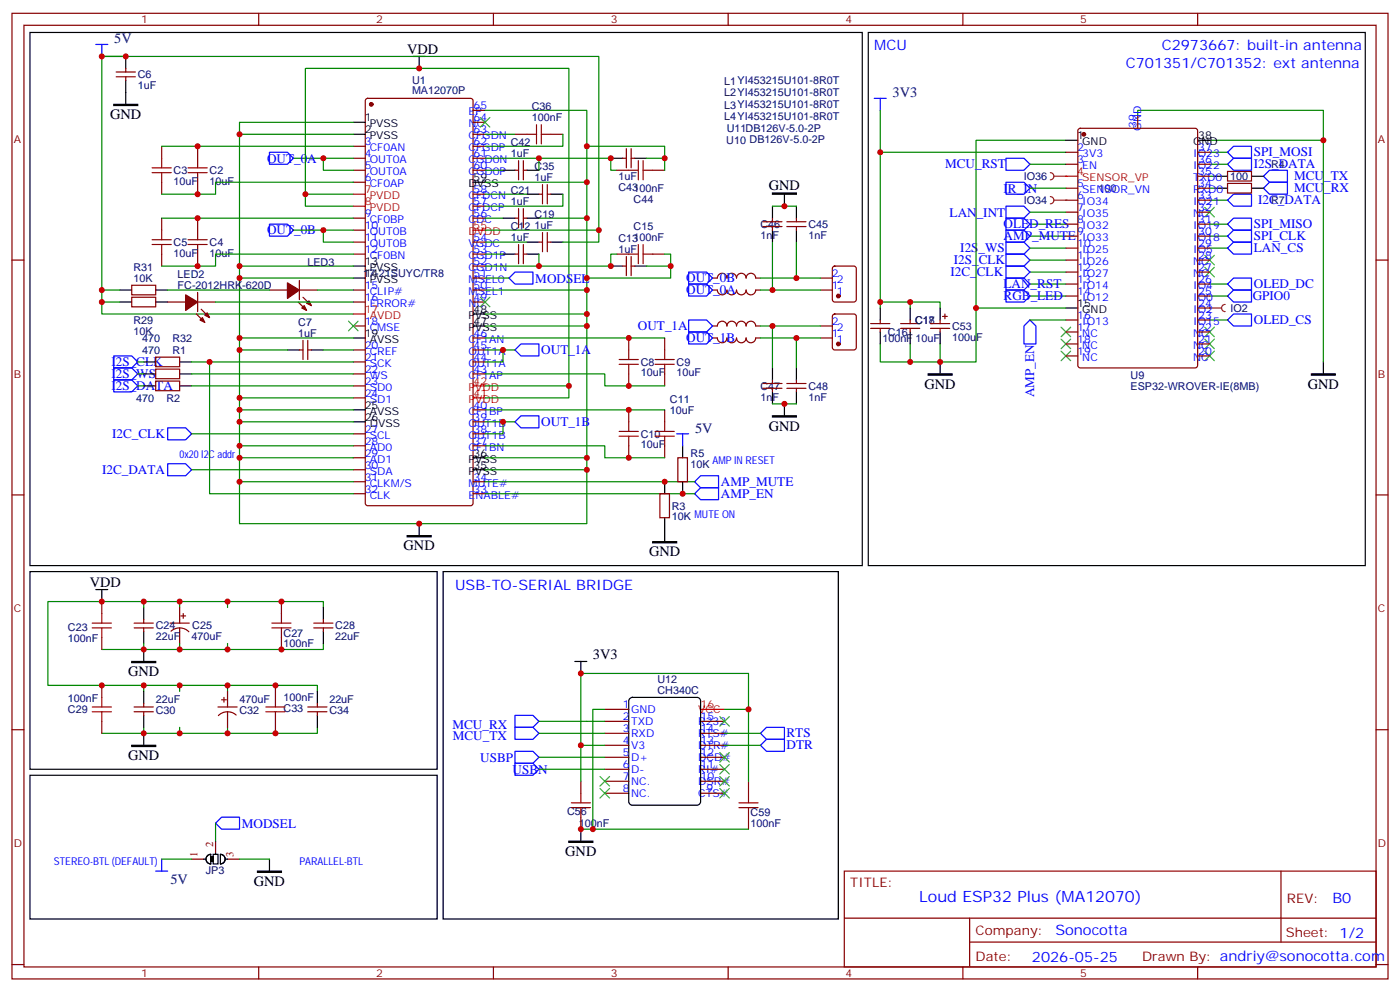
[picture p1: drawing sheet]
<svg xmlns="http://www.w3.org/2000/svg" width="412mm" height="292mm" viewBox="0 0 412 292" stroke-linecap="round" stroke-linejoin="round" font-family="sans-serif">
<g fill="none" stroke="#870000" stroke-width=".35">
<path d="M3.5 3.9h405.4v284.4h-405.4zM7.1 7.4h398.2v277.3h-398.2zM76.2 3.9v3.5M145.3 3.9v3.5M214.5 3.9v3.5M283.6 3.9v3.5M352.8 3.9v3.5M34.2 22.6h5.7M34.2 21.2h5.7M37 20.1v1.1M37 22.6v1.1M107.8 29.2l.5-.2h30.3l.7 .4v118.8l-.4 .7h-30.6l-.6-.5-.1-118.7z"/>
<path d="M139.3 39.5h3.6M139.3 36h3.6M139.3 32.5h3.6M151.7 39.5h3.5M162.3 39.5h3.5M47.6 43.1v3.5M47.6 53.7v3.5M58.2 43.1v3.5M58.2 53.7v3.5M104.1 43.1h3.5M104.1 46.6h3.5M104.1 50.1h3.5"/>
<path d="M104.1 53.7h3.5M139.3 43.1h3.6M139.3 46.6h3.6M139.3 50.1h3.6M139.3 57.2h3.6M151.7 50.1h1.1M152.8 47.3v5.7M154.2 50.1h1M154.2 47.3v5.7M158.7 57.2h1.1M159.8 54.4v5.6M161.2 57.2h1.1"/>
<path d="M161.2 54.4v5.6M181.7 50.1h3.5M183.4 46.6h1.1M184.5 43.8v5.6M185.9 46.6h1.1M185.9 43.8v5.6M192.3 50.1h3.5M3.5 76.6h3.6M47.6 64.2v3.6M47.6 74.8v3.6M58.2 64.2v3.6M58.2 74.8v3.6"/>
<path d="M104.1 64.2h3.5M104.1 67.8h3.5M104.1 71.3h3.5M104.1 74.8h3.5M139.3 64.2h3.6M139.3 71.3h3.6M139.3 74.8h3.6M139.3 78.4h3.6M139.3 60.7h3.6M151.7 64.2h1.1M151.7 74.8h1.1M152.8 61.4v5.7"/>
<path d="M152.8 72v5.6M154.2 64.2h1M154.2 74.8h1M154.2 61.4v5.7M154.2 72v5.6M158.7 71.3h1.1M159.8 68.5v5.6M161.2 71.3h1.1M161.2 68.5v5.6M181.7 74.8h3.5M183.4 78.4h1.1M184.5 75.5v5.7"/>
<path d="M185.9 78.4h1.1M185.9 75.5v5.7M192.3 74.8h3.5M224.7 66.7h5.7M224.7 65.3h5.7M227.5 64.2v1.1M227.5 66.7v1.1M231.8 66.7h5.6M231.8 65.3h5.6M234.6 64.2v1.1M234.6 66.7v1.1M245.4 78.6l.5-.2h5.6l.7 .4v9.4l-.4 .7h-5.9l-.7-.4v-9.4z"/>
<path d="M405.3 76.6h3.6M38.8 84h7.1v2.8h-7.1zM38.8 87.5h7.1v2.8h-7.1zM49.4 88.9h5.3M57.9 92.5l2.4 2.4M58.2 88.9h5.3M58.2 86.1v5.7M59.3 91.1l2.4 2.4M79.4 85.4h5.3M87.8 88.9l2.5 2.5M88.2 85.4h5.3M88.2 82.6v5.6"/>
<path d="M89.3 87.5l2.4 2.5M104.1 96h3.5M104.1 85.4h3.5M104.1 88.9h3.5M139.3 99.5h3.6M139.3 85.4h3.6M139.3 81.9h3.6M139.3 88.9h3.6M185.2 99.5v3.5M195.8 99.5v3.5M209.9 81.9h1.4a1.41 1.41 0 0 1 1.4-1.4 1.41 1.41 0 0 1 1.4 1.4 1.41 1.41 0 0 1 1.4-1.4 1.41 1.41 0 0 1 1.5 1.4 1.41 1.41 0 0 1 1.4-1.4 1.41 1.41 0 0 1 1.4 1.4 1.41 1.41 0 0 1 1.4-1.4 1.41 1.41 0 0 1 1.4 1.4h1.4M209.9 85.4h1.4a1.41 1.41 0 0 0 1.4 1.4 1.41 1.41 0 0 0 1.4-1.4 1.41 1.41 0 0 0 1.4 1.4 1.41 1.41 0 0 0 1.5-1.4 1.41 1.41 0 0 0 1.4 1.4 1.41 1.41 0 0 0 1.4-1.4 1.41 1.41 0 0 0 1.4 1.4 1.41 1.41 0 0 0 1.4-1.4h1.4"/>
<path d="M209.9 96h1.4a1.41 1.41 0 0 1 1.4-1.4 1.41 1.41 0 0 1 1.4 1.4M209.9 99.5h1.4a1.41 1.41 0 0 0 1.4 1.4 1.41 1.41 0 0 0 1.4-1.4 1.41 1.41 0 0 0 1.4 1.4 1.41 1.41 0 0 0 1.5-1.4 1.41 1.41 0 0 0 1.4 1.4 1.41 1.41 0 0 0 1.4-1.4 1.41 1.41 0 0 0 1.4 1.4 1.41 1.41 0 0 0 1.4-1.4h1.4M214.1 96a1.41 1.41 0 0 1 1.5-1.4 1.41 1.41 0 0 1 1.4 1.4M217 96a1.41 1.41 0 0 1 1.4-1.4 1.41 1.41 0 0 1 1.4 1.4M219.8 96a1.41 1.41 0 0 1 1.4-1.4 1.41 1.41 0 0 1 1.4 1.4M222.6 96h1.4M241.7 99.5h3.5M241.7 96h3.5M241.7 85.4h3.5M241.7 81.9h3.5M245.4 92.7l.5-.2h5.6l.7 .4v9.4l-.4 .7h-5.9l-.7-.4v-9.4zM45.9 105.2h7v2.8h-7z"/>
<path d="M45.9 108.7h7v2.8h-7zM45.9 112.2h7v2.8h-7zM88.2 103h1.1M89.3 100.2v5.7M90.7 103h1M90.7 100.2v5.7M104.1 103h3.5M104.1 106.6h3.5M104.1 110.1h3.5M104.1 113.6h3.5M104.1 117.2h3.5M139.3 103h3.6"/>
<path d="M139.3 106.6h3.6M139.3 110.1h3.6M185.2 110.1v3.5M195.8 110.1v3.5M224.7 114.3h5.7M224.7 112.9h5.7M227.5 111.9v1M227.5 114.3v1.1M231.8 114.3h5.6M231.8 112.9h5.6M234.6 111.9v1M234.6 114.3v1.1"/>
<path d="M104.1 127.7h3.5M104.1 131.3h3.5M104.1 134.8h3.5M104.1 138.3h3.5M139.3 127.7h3.6M139.3 131.3h3.6M139.3 124.2h3.6M139.3 120.7h3.6M185.2 120.7v3.5M185.2 131.3v3.5M195.8 120.7v3.5M195.8 131.3v3.5"/>
<path d="M199.7 134.8h2.8v7.1h-2.8zM3.5 145.7h3.6M104.1 141.9h3.5M104.1 145.4h3.5M139.3 141.9h3.6M139.3 145.4h3.6M194.4 145.4h2.8v7h-2.8zM405.3 145.7h3.6M30 177.1v3.6M52.9 178.9v4.6M82.9 177.1v3.6M30 187.7v3.5"/>
<path d="M39.5 184.9h5.7M39.5 183.5h5.7M42.3 182.4v1.1M42.3 184.9v1M50.1 183.5h5.6M50.4 185.9a3.8 3.8 0 0 1 5.2 .1M52.9 184.9v4.6M53.3 181.4h1.4M54 180.7v1.4M82.9 187.7v3.5M92.4 184.9h5.7M92.4 183.5h5.7"/>
<path d="M95.2 182.4v1.1M95.2 184.9v1M3.5 214.9h3.6M30 201.8v3.6M30 212.4v3.5M39.5 208.2h5.7M39.5 209.6h5.7M42.3 207.1v1.1M42.3 209.6v1M64.2 208.2h5.6M65.3 206.1h1.4M66 205.4v1.4"/>
<path d="M67 203.6v4.6M67 209.6v4.6M69.6 210.6a3.8 3.8 0 0 0-5.3 .1M81.1 201.8v3.6M81.1 212.4v3.5M90.7 208.2h5.6M90.7 209.6h5.6M93.5 207.1v1.1M93.5 209.6v1M405.3 214.9h3.6M248.7 256.5h156.6v28.2h-156.6zM377.3 256.5v20.9"/>
<path d="M248.7 270.4h156.5M285.6 277.4h119.6M285.6 270.4v14.1M3.5 284h3.6M76.2 284.7v3.6M145.3 284.7v3.6M214.5 284.7v3.6M283.6 284.7v3.6M352.8 284.7v3.6M405.3 284h3.6"/>
</g>
<g fill="#870000" stroke="#870000" stroke-width=".35">
<path d="M91 88.6l.7 1.4-1.4-.7z"/>
<path d="M88.9 90.7l.7-.7 .7 1.4z"/>
<path d="M84.7 83.3l3.5 2.1-3.5 2.5z"/>
<path d="M60.3 92.8l.7-.7 .7 1.4z"/>
<path d="M58.9 94.2l.7-.7 .7 1.4z"/>
<path d="M54.7 86.8l3.5 2.1-3.5 2.5z"/>
<circle cx="246.9" cy="101.3" r=".53"/>
<circle cx="246.9" cy="87.2" r=".53"/>
<circle cx="109.4" cy="30.7" r=".53"/>
</g>
<path d="M33.5 30.7h7.1v.4h-7.1zM227.5 56.8h7.1v.4h-7.1zM227.5 122.4h7.1v.4h-7.1zM119.9 157.7h7.1v.4h-7.1zM192.3 159.5h7v.3h-7zM38.8 194.8h7.1v.3h-7.1zM38.8 219.5h7.1v.3h-7.1zM62.1 252.3h.7v1.4h-.7zM75.8 256.5h7.1v.4h-7.1z" fill="#000" stroke="#000" stroke-width=".35"/>
<g fill="none" stroke="#000" stroke-width=".35">
<path d="M8.8 9.6h245.2v156.9h-245.2zM37 16.6v3.5M121.7 16.6h3.5M123.5 16.6v3.5M37 23.7v7M104.1 36h3.5M104.1 39.5h3.5M139.3 53.7h3.6M148.2 50.1h3.5M155.2 57.2h3.5M155.2 50.1h3.5M162.3 57.2h3.5"/>
<path d="M179.9 46.6h3.5M187 46.6h3.5M231.1 57.2v3.5M104.1 78.4h3.5M148.2 74.8h3.5M148.2 64.2h3.5M155.2 74.8h3.5M155.2 71.3h3.5M155.2 64.2h3.5M162.3 71.3h3.5M179.9 78.4h3.5M187 78.4h3.5"/>
<path d="M227.5 60.7v3.5M227.5 67.8v3.5M234.6 60.7v3.5M234.6 67.8v3.5M35.3 85.4h3.5M35.3 88.9h3.5M45.9 85.4h3.5M45.9 88.9h3.5M104.1 81.9h3.5M104.1 99.5h3.5M139.3 96h3.6M139.3 92.5h3.6"/>
<path d="M42.3 106.6h3.6M42.3 110.1h3.6M42.3 113.6h3.6M52.9 106.6h3.5M52.9 110.1h3.5M52.9 113.6h3.5M84.7 103h3.5M91.7 103h3.5M227.5 108.3v3.6M227.5 115.4v3.5M231.1 118.9v3.5M234.6 108.3v3.6"/>
<path d="M234.6 115.4v3.5M104.1 120.7h3.5M104.1 124.2h3.5M139.3 138.3h3.6M139.3 134.8h3.6M201.1 131.3v3.5M123.5 154.2v3.5M195.8 141.9v3.5M195.8 152.4v7.1M201.1 141.9v3.5M8.8 168.3h120v58.2h-120zM28.2 173.6h3.5"/>
<path d="M30 173.6v3.5M42.3 178.9v3.5M95.2 178.9v3.5M42.3 185.9v3.6M42.3 191.2v3.6M95.2 185.9v3.6M42.3 203.6v3.5M42.3 210.6v3.6M42.3 215.9v3.6M93.5 203.6v3.5M93.5 210.6v3.6M8.8 228.3h120v42.3h-120z"/>
<path d="M60 253h.7M61.3 251.8l.8-.2v2.8a1.41 1.41 0 0 1-1.4-1 1.41 1.41 0 0 1 .6-1.6zM62.8 251.6h1.4v2.8h-1.4zM63.5 251.2v.4M64.9 251.6a1.41 1.41 0 0 1 1.4 1.4 1.41 1.41 0 0 1-1.4 1.4zM66.3 253h.7M79.4 253v3.5"/>
</g>
<g fill="none" stroke="#008700" stroke-width=".35">
<path d="M30 16.6h146.4v54.7h-10.6M37 16.6h-7v75.9h74.1M70.6 39.5h33.5M142.9 32.5h30v121.7h-102.3v-118.2h33.5M142.9 39.5h8.8M165.8 39.5v3.6h-22.9M47.6 43.1h56.5M86.4 46.6h8.8M90 57.2h14.1M104.1 53.7h-40.6v3.5h-15.9M104.1 46.6h-8.9v3.5h8.9M142.9 46.6h15.8v3.5"/>
<path d="M142.9 57.2h12.3M142.9 53.7h30M142.9 50.1h5.3M158.7 46.6h21.2v3.5h1.8M165.8 57.2v3.5h-22.9M172.9 43.1h22.9v3.5M190.5 46.6h5.3v3.5M356.3 58.9h5.3M47.6 64.2h56.5M70.6 78.4h33.5M86.4 67.8h17.7M95.2 67.8v3.5h8.9"/>
<path d="M104.1 60.7h-14.1v-40.6h77.6v93.5h-24.7M104.1 74.8h-40.6v3.6h-15.9M142.9 67.8h33.5M142.9 64.2h5.3M142.9 74.8h5.3M142.9 71.3h12.3M158.7 74.8v3.6h-15.8M158.7 64.2h14.2M181.7 74.8h-1.8v3.6h-21.2M195.8 74.8h1.8v3.6h-7.1M197.6 78.4v3.5h-24.7M227.5 71.3v14.1h14.2"/>
<path d="M227.5 60.7h7.1M234.6 71.3v10.6h7.1M303.4 69.5h10.6M303.4 66h10.6M30 85.4h5.3M30 88.9h5.3M49.4 85.4h30M63.5 88.9h40.6M70.6 81.9h33.5M70.6 99.5h33.5M93.5 85.4h10.6M142.9 81.9h7"/>
<path d="M142.9 99.5h52.9M142.9 92.5h30M142.9 96h30M142.9 85.4h30M224 81.9h10.6M224 99.5h10.6M224 96h3.5M224 85.4h3.5M241.7 99.5h-7.1v8.8M241.7 96h-14.2v12.3M303.4 80.1h10.6M356.3 83.6h5.3"/>
<path d="M356.3 94.2h5.3M40.6 106.6h1.7M40.6 110.1h1.7M40.6 113.6h1.7M56.4 106.6h47.7M56.4 110.1h47.7M56.4 113.6h47.7M61.7 106.6v38.8h42.4M70.6 103h14.1M70.6 117.2h33.5M95.2 103h8.9M142.9 110.1h35.3v3.5h17.6"/>
<path d="M142.9 103h8.8M148.2 103v3.6h-5.3M167.6 113.6v3.6h-24.7M227.5 118.9h7.1M56.4 138.3h47.7M56.4 127.7h47.7M70.6 134.8h33.5M70.6 120.7h33.5M70.6 124.2h33.5M70.6 131.3h33.5M142.9 131.3h35.3v3.5h17.6M142.9 134.8h30"/>
<path d="M142.9 138.3h30M142.9 120.7h52.9M142.9 124.2h8.8M148.2 124.2v3.5h-5.3M70.6 141.9h33.5M142.9 145.4h61.7M142.9 141.9h61.7M42.3 177.1v1.8M52.9 178.9v-1.8h-38.8v24.7h28.2v1.8M52.9 177.1h14.1v1.8M67 177.1h28.2v1.8M42.3 189.5v1.7"/>
<path d="M52.9 189.5v1.7h-22.9M67 189.5v1.7h-14.1M95.2 189.5v1.7h-28.2M42.3 214.2v1.7h-12.3M42.3 201.8h10.6v1.8M52.9 214.2v1.7h-10.6M52.9 201.8h14.1v1.8M67 201.8h26.5v1.8M67 214.2v1.7h-14.1M93.5 214.2v1.7h-26.5M47.6 253h8.8M63.5 242.4v5.3"/>
<path d="M70.6 253h8.8"/>
</g>
<g fill="none" stroke="#a10000" stroke-width=".35">
<path d="M155.2 39.5h2.8M158 36.7v5.7M159.5 39.5h2.8M159.5 36.7v5.7M44.8 49.4h5.6M44.8 50.8h5.6M47.6 46.6v2.8M47.6 50.8v2.9M55.4 49.4h5.6M55.4 50.8h5.6M58.2 46.6v2.8M58.2 50.8v2.9"/>
<path d="M185.2 50.1h2.8M188 47.3v5.7M189.4 47.3v5.7M189.4 50.1h2.9M44.8 70.6h5.6M44.8 72h5.6M47.6 67.8v2.8M47.6 72v2.8M55.4 70.6h5.6M55.4 72h5.6M58.2 67.8v2.8M58.2 72v2.8"/>
<path d="M185.2 74.8h2.8M188 72v5.6M189.4 74.8h2.9M189.4 72v5.6M182.4 105.9h5.6M182.4 107.3h5.6M185.2 103v2.9M185.2 107.3v2.8M193 105.9h5.6M193 107.3h5.6M195.8 103v2.9M195.8 107.3v2.8"/>
<path d="M182.4 127h5.6M182.4 128.4h5.6M185.2 124.2v2.8M185.2 128.4v2.9M193 127h5.6M193 128.4h5.6M195.8 124.2v2.8M195.8 128.4v2.9M27.2 184.9h5.6M27.2 183.5h5.6M30 180.7v2.8M30 184.9v2.8"/>
<path d="M80.1 184.9h5.6M80.1 183.5h5.6M82.9 180.7v2.8M82.9 184.9v2.8M27.2 208.2h5.6M27.2 209.6h5.6M30 205.4v2.8M30 209.6v2.8M78.3 208.2h5.7M78.3 209.6h5.7M81.1 205.4v2.8M81.1 209.6v2.8"/>
</g>
<path d="M104.1 57.2h3.5M104.1 60.7h3.5M139.3 67.8h3.6M104.1 92.5h3.5M139.3 117.2h3.6M139.3 113.6h3.6" fill="none" stroke="#f00" stroke-width=".35"/>
<g fill="none" stroke="#00f" stroke-width=".35">
<path d="M28.2 13.1h3.5M30 13.1v3.5M79.4 44.8h5.3l1.7 1.8-1.7 1.8h-5.3zM361.6 58.9l1.8-1.7h5.3v3.5h-5.3zM79.4 66h5.3l1.7 1.8-1.7 1.7h-5.3zM296.3 67.8h5.3l1.8 1.7-1.8 1.8h-5.3zM296.3 78.4h5.3l1.8 1.7-1.8 1.8h-5.3zM296.3 64.2h5.3l1.8 1.8-1.8 1.8h-5.3zM149.9 81.9l1.8-1.8h5.3v3.5h-5.3zM202.8 94.2h5.3l1.8 1.8-1.8 1.8h-5.3zM202.8 97.8h5.3l1.8 1.7-1.8 1.8h-5.3zM202.8 83.6h5.3l1.8 1.8-1.8 1.8h-5.3z"/>
<path d="M202.8 80.1h5.3l1.8 1.8-1.8 1.7h-5.3zM303.4 94.2l1.8 1.8v5.3h-3.6v-5.3zM361.6 94.2l1.8-1.7h5.3v3.5h-5.3zM361.6 83.6l1.8-1.7h5.3v3.5h-5.3zM33.5 111.9h5.3l1.8 1.7-1.8 1.8h-5.3zM33.5 108.3h5.3l1.8 1.8-1.8 1.8h-5.3zM33.5 104.8h5.3l1.8 1.8-1.8 1.7h-5.3zM151.7 103l1.8-1.7h5.2v3.5h-5.2zM49.4 136.6h5.3l1.7 1.7-1.7 1.8h-5.3zM49.4 126h5.3l1.7 1.7-1.7 1.8h-5.3zM151.7 124.2l1.8-1.8h5.2v3.6h-5.2zM199.3 127.7h3.5"/>
<path d="M201.1 127.7v3.6M204.6 145.4l1.8-1.8h5.3v3.5h-5.3zM204.6 141.9l1.8-1.8h5.3v3.5h-5.3zM45.9 256.5h3.5M47.6 253v3.5M63.5 242.4l1.8-1.8h5.3v3.6h-5.3z"/>
</g>
<path d="M141.5 34.6l2.8 2.8M144.3 34.6l-2.8 2.8M102.7 94.6l2.8 2.8M105.5 94.6l-2.8 2.8M141.5 87.5l2.8 2.8M144.3 87.5l-2.8 2.8" fill="none" stroke="#3c3" stroke-width=".35"/>
<path d="M56.4 253h3.6M63.5 247.7v3.5M67 253h3.6" fill="none" stroke="#850000" stroke-width=".35"/>
<path d="M309.4 50.8a1.06 1.06 0 0 1 1 1.1 1.06 1.06 0 0 1-1 1.1M310.4 51.9h3.6" fill="none" stroke="#8c2424" stroke-width=".35"/>
<circle cx="314" cy="51.9" r=".18" fill="#8c2424"/>
<path d="M356.3 90.7h3.5M360.9 89.6a1.06 1.06 0 0 0-1.1 1.1 1.06 1.06 0 0 0 1.1 1.1" fill="none" stroke="#8c2424" stroke-width=".35"/>
<circle cx="356.3" cy="90.7" r=".18" fill="#8c2424"/>
<g fill="none" stroke="#008700" stroke-width=".35">
<path d="M259.3 32.5v12.3h54.7M335.1 34.3v-1.8h54.7v74.1M259.3 44.8v45.9M303.4 55.4h10.6M303.4 48.4h10.6M314 41.3h-26.5v49.4M356.3 44.8h5.3M356.3 51.9h1.8M356.3 55.4h1.8M356.3 41.3h33.5M356.3 48.4h5.3M303.4 73.1h10.6"/>
<path d="M303.4 76.6h10.6M303.4 62.5h10.6M356.3 73.1h5.3M356.3 69.5h5.3M356.3 66h5.3M259.3 88.9h8.8v1.8M268.1 88.9h8.8v1.8M303.4 87.2h10.6M303.4 83.6h10.6M303.4 94.2h10.6M314 90.7h-26.5v15.9h-10.6v-5.3M356.3 87.2h5.3"/>
<path d="M259.3 101.3v5.3h8.8M268.1 101.3v5.3h8.8M158.7 215.9h19.5M158.7 212.4h19.5M171.1 219.5v10.5M178.2 208.9h-3.6v35.3M213.4 208.9h7.1v-10.6h-49.4v21.2h7.1M213.4 215.9h10.6M213.4 219.5h10.6M220.5 208.9v21.1M158.7 223h19.5M158.7 226.5h19.5"/>
<path d="M171.1 244.2h49.4"/>
</g>
<g fill="none" stroke="#00f" stroke-width=".35">
<path d="M257.5 29h3.6M259.3 29v3.5M296.3 46.6h5.3l1.8 1.8-1.8 1.7h-5.3zM296.3 53.7h5.3l1.8 1.7-1.8 1.8h-5.3zM361.6 44.8l1.8-1.7h5.3v3.5h-5.3zM361.6 48.4l1.8-1.8h5.3v3.5h-5.3zM372.2 51.9l1.7-1.8h5.3v3.6h-5.3zM373.9 53.7h5.3v3.5h-5.3l-1.7-1.8zM296.3 74.8h5.3l1.8 1.8-1.8 1.8h-5.3zM296.3 71.3h5.3l1.8 1.8-1.8 1.7h-5.3zM296.3 60.7h5.3l1.8 1.8-1.8 1.7h-5.3zM361.6 73.1l1.8-1.8h5.3v3.5h-5.3z"/>
<path d="M361.6 69.5l1.8-1.7h5.3v3.5h-5.3zM361.6 66l1.8-1.8h5.3v3.6h-5.3zM296.3 85.4h5.3l1.8 1.8-1.8 1.7h-5.3zM296.3 81.9h5.3l1.8 1.7-1.8 1.8h-5.3zM361.6 87.2l1.8-1.8h5.3v3.5h-5.3zM151.7 214.2h5.3l1.7 1.7-1.7 1.8h-5.3zM151.7 210.6h5.3l1.7 1.8-1.7 1.8h-5.3zM224 219.5l1.8-1.8h5.3v3.5h-5.3zM224 215.9l1.8-1.7h5.3v3.5h-5.3zM151.7 221.2h5.3l1.7 1.8-1.7 1.8h-5.3zM151.7 224.8h5.3l1.7 1.7-1.7 1.8h-5.3z"/>
</g>
<g fill="none" stroke="#000" stroke-width=".35">
<path d="M255.8 9.6h146.4v156.9h-146.4zM314 41.3h3.5M352.8 41.3h3.5M358.1 51.9h3.5M358.1 55.4h3.5M368.7 51.9h3.5M368.7 55.4h3.5M259.3 90.7v3.5M259.3 97.8v3.5M268.1 90.7v3.5M268.1 97.8v3.5M276.9 90.7v3.5"/>
<path d="M276.9 97.8v3.5M314 90.7h3.5M276.9 106.6v3.5M389.8 106.6v3.5M130.5 168.3h116.4v102.3h-116.4zM169.3 194.8h3.6M171.1 194.8v3.5M185.4 205.8l.9-.4h19l.9 .4 .2 .6v29.6l-.5 .9-.6 .2h-19l-.9-.5-.2-.6v-29.6zM171.1 244.2v3.5"/>
</g>
<g fill="none" stroke="#3c3" stroke-width=".35">
<path d="M354.9 61.1l2.8 2.8M354.9 78.7l2.8 2.8M354.9 75.2l2.8 2.8M357.7 61.1l-2.8 2.8M357.7 78.7l-2.8 2.8M357.7 75.2l-2.8 2.8M312.6 99.9l2.8 2.8M312.6 96.3l2.8 2.9M315.4 99.9l-2.8 2.8M315.4 96.3l-2.8 2.9M354.9 96.3l2.8 2.9M354.9 99.9l2.8 2.8"/>
<path d="M357.7 96.3l-2.8 2.9M357.7 99.9l-2.8 2.8M312.6 103.4l2.8 2.8M315.4 103.4l-2.8 2.8M354.9 103.4l2.8 2.8M357.7 103.4l-2.8 2.8M212 211l2.8 2.8M214.8 211l-2.8 2.8M176.7 232.2l2.9 2.8M176.7 228.6l2.9 2.9M179.6 232.2l-2.9 2.8M179.6 228.6l-2.9 2.9"/>
<path d="M212 221.6l2.8 2.8M212 225.1l2.8 2.8M212 228.6l2.8 2.9M212 232.2l2.8 2.8M214.8 221.6l-2.8 2.8M214.8 225.1l-2.8 2.8M214.8 228.6l-2.8 2.9M214.8 232.2l-2.8 2.8"/>
</g>
<path d="M273.4 110.1h7.1v.4h-7.1zM386.3 110.1h7v.4h-7zM167.6 247.7h7v.3h-7z" fill="#000" stroke="#000" stroke-width=".35"/>
<g fill="none" stroke="#870000" stroke-width=".35">
<path d="M317.7 38l.5-.2h33.9l.6 .4 .1 69.4-.5 .7h-34.1l-.6-.4-.1-69.4zM335.1 34.3v3.5M314 44.8h3.5M314 48.4h3.5M314 55.4h3.5M314 58.9h3.5M352.8 44.8h3.5M352.8 48.4h3.5M352.8 51.9h3.5M352.8 55.4h3.5M352.8 58.9h3.5M361.6 50.5h7.1v2.8h-7.1z"/>
<path d="M361.6 54h7.1v2.8h-7.1zM314 62.5h3.5M314 66h3.5M314 69.5h3.5M314 73.1h3.5M314 76.6h3.5M352.8 62.5h3.5M352.8 66h3.5M352.8 69.5h3.5M352.8 73.1h3.5M352.8 76.6h3.5M256.5 96.7h5.6"/>
<path d="M256.5 95.3h5.6M259.3 94.2v1.1M259.3 96.7v1.1M265.3 96.7h5.6M265.3 95.3h5.6M268.1 94.2v1.1M268.1 96.7v1.1M274.1 96.7h5.7M274.1 95.3h5.7M276.9 94.2v1.1M276.9 96.7v1.1M277.6 93.2h1.4"/>
<path d="M278.3 92.5v1.4M314 80.1h3.5M314 83.6h3.5M314 87.2h3.5M314 94.2h3.5M314 97.8h3.5M352.8 80.1h3.5M352.8 83.6h3.5M352.8 87.2h3.5M352.8 90.7h3.5M352.8 94.2h3.5M352.8 97.8h3.5"/>
<path d="M314 101.3h3.5M314 104.8h3.5M352.8 101.3h3.5M352.8 104.8h3.5M178.2 212.4h7M178.2 215.9h7M178.2 219.5h7M178.2 208.9h7M206.4 212.4h7M206.4 215.9h7M206.4 219.5h7M171.1 230v3.6"/>
<path d="M178.2 223h7M178.2 226.5h7M178.2 230h7M178.2 233.6h7M206.4 223h7M206.4 226.5h7M206.4 230h7M206.4 233.6h7M220.5 230v3.6M171.1 240.6v3.6M220.5 240.6v3.6"/>
</g>
<path d="M314 51.9h3.5M206.4 208.9h7" fill="none" stroke="#f00" stroke-width=".35"/>
<circle cx="319.3" cy="39.5" r=".53" fill="#870000" stroke="#870000" stroke-width=".35"/>
<path d="M168.3 237.8h5.6M168.3 236.4h5.6M171.1 233.6v2.8M171.1 237.8v2.8M217.7 237.8h5.6M217.7 236.4h5.6M220.5 233.6v2.8M220.5 237.8v2.8" fill="none" stroke="#a10000" stroke-width=".35"/>
<path d="M309.4 57.9a1.06 1.06 0 0 1 1 1 1.06 1.06 0 0 1-1 1.1M310.4 58.9h3.6" fill="none" stroke="#8c2424" stroke-width=".35"/>
<circle cx="314" cy="58.9" r=".18" fill="#8c2424"/>
<g fill="#c00">
<circle cx="82.9" cy="177.1" r=".88"/>
<circle cx="67" cy="177.1" r=".88"/>
<circle cx="82.9" cy="191.2" r=".88"/>
<circle cx="67" cy="191.2" r=".88"/>
<circle cx="81.1" cy="215.9" r=".88"/>
<circle cx="81.1" cy="201.8" r=".88"/>
<circle cx="67" cy="201.8" r=".88"/>
<circle cx="42.3" cy="215.9" r=".88"/>
<circle cx="52.9" cy="201.8" r=".88"/>
<circle cx="42.3" cy="201.8" r=".88"/>
<circle cx="30" cy="201.8" r=".88"/>
<circle cx="52.9" cy="191.2" r=".88"/>
<circle cx="52.9" cy="177.1" r=".88"/>
<circle cx="30" cy="177.1" r=".88"/>
<circle cx="42.3" cy="177.1" r=".88"/>
<circle cx="42.3" cy="191.2" r=".88"/>
<circle cx="70.6" cy="39.5" r=".88"/>
<circle cx="123.5" cy="154.2" r=".88"/>
<circle cx="172.9" cy="134.8" r=".88"/>
<circle cx="172.9" cy="138.3" r=".88"/>
<circle cx="58.2" cy="43.1" r=".88"/>
<circle cx="58.2" cy="57.2" r=".88"/>
<circle cx="95.3" cy="46.6" r=".88"/>
<circle cx="90" cy="57.2" r=".88"/>
<circle cx="95.3" cy="67.8" r=".88"/>
<circle cx="58.2" cy="64.2" r=".88"/>
<circle cx="58.2" cy="78.4" r=".88"/>
<circle cx="70.6" cy="78.4" r=".88"/>
<circle cx="70.6" cy="81.9" r=".88"/>
<circle cx="70.6" cy="99.5" r=".88"/>
<circle cx="70.6" cy="103" r=".88"/>
<circle cx="70.6" cy="120.7" r=".88"/>
<circle cx="70.6" cy="124.2" r=".88"/>
<circle cx="195.8" cy="141.9" r=".88"/>
<circle cx="148.2" cy="124.2" r=".88"/>
<circle cx="148.2" cy="103" r=".88"/>
<circle cx="185.2" cy="99.5" r=".88"/>
<circle cx="185.2" cy="113.6" r=".88"/>
<circle cx="123.5" cy="20.1" r=".88"/>
<circle cx="167.6" cy="113.6" r=".88"/>
<circle cx="201.1" cy="145.4" r=".88"/>
<circle cx="185.2" cy="120.7" r=".88"/>
<circle cx="185.2" cy="134.8" r=".88"/>
<circle cx="172.9" cy="92.5" r=".88"/>
<circle cx="172.9" cy="96" r=".88"/>
<circle cx="172.9" cy="81.9" r=".88"/>
<circle cx="197.6" cy="78.4" r=".88"/>
<circle cx="30" cy="16.6" r=".88"/>
<circle cx="37" cy="16.6" r=".88"/>
<circle cx="176.4" cy="67.8" r=".88"/>
<circle cx="158.8" cy="78.4" r=".88"/>
<circle cx="172.9" cy="64.2" r=".88"/>
<circle cx="172.9" cy="53.7" r=".88"/>
<circle cx="158.8" cy="46.6" r=".88"/>
<circle cx="179.9" cy="78.4" r=".88"/>
<circle cx="179.9" cy="46.6" r=".88"/>
<circle cx="172.9" cy="43.1" r=".88"/>
<circle cx="195.8" cy="46.6" r=".88"/>
<circle cx="231.1" cy="118.9" r=".88"/>
<circle cx="231.1" cy="60.7" r=".88"/>
<circle cx="234.6" cy="81.9" r=".88"/>
<circle cx="227.5" cy="85.4" r=".88"/>
<circle cx="227.5" cy="96" r=".88"/>
<circle cx="234.6" cy="99.5" r=".88"/>
<circle cx="30" cy="88.9" r=".88"/>
<circle cx="30" cy="85.4" r=".88"/>
<circle cx="172.9" cy="85.4" r=".88"/>
<circle cx="70.6" cy="117.2" r=".88"/>
<circle cx="70.6" cy="131.3" r=".88"/>
<circle cx="70.6" cy="134.8" r=".88"/>
<circle cx="70.6" cy="141.9" r=".88"/>
<circle cx="67" cy="215.9" r=".88"/>
<circle cx="52.9" cy="215.9" r=".88"/>
<circle cx="61.7" cy="106.6" r=".88"/>
<circle cx="287.5" cy="90.7" r=".88"/>
<circle cx="389.8" cy="41.3" r=".88"/>
<circle cx="268.1" cy="88.9" r=".88"/>
<circle cx="268.1" cy="106.6" r=".88"/>
<circle cx="276.9" cy="106.6" r=".88"/>
<circle cx="259.3" cy="88.9" r=".88"/>
<circle cx="259.3" cy="44.8" r=".88"/>
<circle cx="171.1" cy="219.5" r=".88"/>
<circle cx="171.1" cy="244.2" r=".88"/>
<circle cx="220.5" cy="208.9" r=".88"/>
<circle cx="174.6" cy="244.2" r=".88"/>
<circle cx="171.1" cy="198.3" r=".88"/>
</g>
<text font-size="4.6" fill="#00f" x="270.8" y="265.5">Loud ESP32 Plus (MA12070)</text>
<g font-size="4.2" fill="#000080">
<text x="33.6" y="12.8">5V</text>
<text x="262.9" y="28.7">3V3</text>
<text x="204.7" y="127.5">5V</text>
<text x="50.2" y="260.4">5V</text>
</g>
<g font-size="4.2">
<text x="119.9" y="15.9">VDD</text>
<text x="32.5" y="35">GND</text>
<text x="226.5" y="55.8">GND</text>
<text x="272.3" y="114.4">GND</text>
<text x="385.2" y="114.4">GND</text>
<text x="226.5" y="126.8">GND</text>
<text x="118.9" y="162">GND</text>
<text x="191.2" y="163.8">GND</text>
<text x="26.5" y="172.9">VDD</text>
<text x="174.6" y="194.1">3V3</text>
<text x="37.7" y="199">GND</text>
<text x="37.7" y="223.7">GND</text>
<text x="166.5" y="252">GND</text>
<text x="74.8" y="260.8">GND</text>
</g>
<g font-size="4.2" fill="#00f">
<text x="257.5" y="14.9">MCU</text>
<text x="342.2" y="14.9">C2973667: built-in antenna</text>
<text x="331.6" y="20.1">C701351/C701352: ext antenna</text>
<text x="134.1" y="173.6">USB-TO-SERIAL BRIDGE</text>
<text x="392.5" y="265.8">B0</text>
<text x="310.9" y="275.3">Sonocotta</text>
<text x="304" y="283.1">2026-05-25</text>
</g>
<g font-size="3.9" fill="#00f">
<text x="78.7" y="47.9">OUT_0A</text>
<text x="369.4" y="46">SPI_MOSI</text>
<text x="278.4" y="49.6">MCU_RST</text>
<text x="369.4" y="49.6">I2S_DATA</text>
<text x="381.2" y="53.1">MCU_TX</text>
<text x="295.6" y="56.7">IR_IN</text>
<text x="381.2" y="56.6">MCU_RX</text>
<text x="279.7" y="63.8">LAN_INT</text>
<text x="370.6" y="60.2">I2C_DATA</text>
<text x="78.7" y="69">OUT_0B</text>
<text x="295.6" y="70.8">AMP_MUTE</text>
<text x="295.6" y="67.3">OLED_RES</text>
<text x="369.4" y="70.7">SPI_CLK</text>
<text x="369.4" y="67.3">SPI_MISO</text>
<text x="281" y="77.9">I2S_CLK</text>
<text x="282.9" y="74.3">I2S_WS</text>
<text x="369.4" y="74.3">LAN_CS</text>
<text x="157.7" y="83.2">MODSEL</text>
<text x="202.1" y="83.1">OUT_0B</text>
<text x="280" y="81.4">I2C_CLK</text>
<text x="202.1" y="86.7">OUT_0A</text>
<text x="295.6" y="88.4">RGB_LED</text>
<text x="295.6" y="84.9">LAN_RST</text>
<text x="369" y="88.5">GPIO0</text>
<text x="369.4" y="84.9">OLED_DC</text>
<text x="369.4" y="95.5">OLED_CS</text>
<text x="187.9" y="97.2">OUT_1A</text>
<text x="202.1" y="100.8">OUT_1B</text>
<text x="32.8" y="107.8">I2S_CLK</text>
<text x="159.5" y="104.3">OUT_1A</text>
<text x="32.8" y="111.4">I2S_WS</text>
<text x="32.8" y="114.9">I2S_DATA</text>
<text x="304.7" y="117" transform="rotate(-90 304.7 117)">AMP_EN</text>
<text x="159.5" y="125.5">OUT_1B</text>
<text x="33" y="129">I2C_CLK</text>
<text x="30.1" y="139.6">I2C_DATA</text>
<text x="212.4" y="143.1">AMP_MUTE</text>
<text x="212.4" y="146.6">AMP_EN</text>
<text x="133.3" y="214.5">MCU_RX</text>
<text x="133.4" y="218">MCU_TX</text>
<text x="231.7" y="220.6">DTR</text>
<text x="231.7" y="217.1">RTS</text>
<text x="141.5" y="224.4">USBP</text>
<text x="151" y="227.8">USBN</text>
<text x="71.3" y="243.7">MODSEL</text>
</g>
<g font-size="3.9" fill="#800">
<text x="250.5" y="261.1">TITLE:</text>
<text x="379.1" y="265.8">REV:</text>
<text x="287.4" y="275.3">Company:</text>
<text x="378.7" y="275.9">Sheet: 1/2</text>
<text x="287.4" y="283">Date:</text>
<text x="336.4" y="283.1">Drawn By: andriy@sonocotta.com</text>
</g>
<g font-size="3.2" fill="#800">
<text x="41.6" y="6.9">1</text>
<text x="110.8" y="6.9">2</text>
<text x="179.9" y="6.9">3</text>
<text x="249.1" y="6.9">4</text>
<text x="318.2" y="6.9">5</text>
<text x="4.1" y="42">A</text>
<text x="405.9" y="42">A</text>
<text x="4.1" y="111.2">B</text>
<text x="405.9" y="111.2">B</text>
<text x="4.1" y="180.3">C</text>
<text x="405.9" y="180.3">C</text>
<text x="4.1" y="249.4">D</text>
<text x="405.9" y="249.4">D</text>
<text x="41.6" y="287.7">1</text>
<text x="110.8" y="287.7">2</text>
<text x="179.9" y="287.7">3</text>
<text x="249.1" y="287.7">4</text>
<text x="318.2" y="287.7">5</text>
</g>
<g font-size="3.2" fill="#000080">
<text x="40.6" y="23">C6</text>
<text x="40.6" y="26.2">1uF</text>
<text x="121.4" y="27.8">MA12070P</text>
<text x="121.4" y="24.6">U1</text>
<text x="213.4" y="25.1">L1YI453215U101-8R0T</text>
<text x="213.4" y="28.2">L2YI453215U101-8R0T</text>
<text x="156.6" y="35.7">100nF</text>
<text x="156.6" y="32.5">C36</text>
<text x="213.4" y="32.1">L3YI453215U101-8R0T</text>
<text x="213.4" y="35.4">L4YI453215U101-8R0T</text>
<text x="214.1" y="38.9">U11DB126V-5.0-2P</text>
<text x="150.4" y="46.2">1uF</text>
<text x="150.4" y="43.1">C42</text>
<text x="213.9" y="42.4">U10 DB126V-5.0-2P</text>
<text x="51.2" y="51.3">C3</text>
<text x="61.7" y="51.3">C2</text>
<text x="157.5" y="53.3">1uF</text>
<text x="157.5" y="50.1">C35</text>
<text x="182.2" y="53">1uF</text>
<text x="301.6" y="53.1">IO36</text>
<text x="362.4" y="53">100</text>
<text x="374.5" y="49.5">R4</text>
<text x="51.2" y="54.4">10uF</text>
<text x="61.7" y="54.4">10uF</text>
<text x="150.4" y="57.2">C21</text>
<text x="182.2" y="56.1">C43100nF</text>
<text x="186.6" y="59.7">C44</text>
<text x="323.6" y="56.6">100</text>
<text x="150.4" y="60.4">1uF</text>
<text x="157.5" y="64.2">C19</text>
<text x="301.6" y="60.1">IO34</text>
<text x="374.5" y="60.1">R7</text>
<text x="150.4" y="70.9">1uF</text>
<text x="150.4" y="67.8">C12</text>
<text x="157.5" y="67.4">1uF</text>
<text x="182.2" y="71.3">C13100nF</text>
<text x="186.6" y="67.8">C15</text>
<text x="224" y="70.3">1nF</text>
<text x="224" y="67.1">C46</text>
<text x="238.1" y="70.3">1nF</text>
<text x="238.1" y="67.1">C45</text>
<text x="51.2" y="75.5">10uF</text>
<text x="51.2" y="72.4">C5</text>
<text x="61.7" y="75.5">10uF</text>
<text x="61.7" y="72.4">C4</text>
<text x="182.2" y="74.5">1uF</text>
<text x="39.3" y="82.9">10K</text>
<text x="39.3" y="79.8">R31</text>
<text x="52.3" y="81.9">LED2</text>
<text x="90.5" y="78.4">LED3</text>
<text x="107" y="81.5">17-21SUYC/TR8</text>
<text x="52.3" y="85.1">FC-2012HRK-620D</text>
<text x="39.3" y="95.3">R29</text>
<text x="87.9" y="96">C7</text>
<text x="269.5" y="95.4">C17</text>
<text x="273.6" y="95.4">8</text>
<text x="362.5" y="91.8">IO2</text>
<text x="39.3" y="98.5">10K</text>
<text x="41.9" y="100.7">470</text>
<text x="50.8" y="100.7">R32</text>
<text x="87.9" y="99.2">1uF</text>
<text x="259.9" y="100.7">100nF</text>
<text x="261.6" y="98.9">C16</text>
<text x="269.6" y="100.7">10uF</text>
<text x="280.5" y="100.3">100uF</text>
<text x="280.5" y="97.1">C53</text>
<text x="41.9" y="104.2">470</text>
<text x="50.8" y="104.2">R1</text>
<text x="188.7" y="107.7">C8</text>
<text x="199.3" y="107.7">C9</text>
<text x="188.7" y="110.8">10uF</text>
<text x="199.3" y="110.8">10uF</text>
<text x="333" y="111.6">U9</text>
<text x="40.1" y="118.3">470</text>
<text x="49.1" y="118.3">R2</text>
<text x="197.3" y="118.8">C11</text>
<text x="224" y="117.9">1nF</text>
<text x="224" y="114.8">C47</text>
<text x="238.1" y="117.9">1nF</text>
<text x="238.1" y="114.8">C48</text>
<text x="333" y="114.9">ESP32-WROVER-IE(8MB)</text>
<text x="197.3" y="121.8">10uF</text>
<text x="188.7" y="132">10uF</text>
<text x="188.7" y="128.9">C10</text>
<text x="203.4" y="137.7">10K</text>
<text x="203.4" y="134.5">R5</text>
<text x="197.9" y="153.2">10K MUTE ON</text>
<text x="197.9" y="150">R3</text>
<text x="20" y="185.7">C23</text>
<text x="45.9" y="185.3">C24</text>
<text x="56.6" y="185.3">C25</text>
<text x="98.8" y="185.3">C28</text>
<text x="20" y="188.9">100nF</text>
<text x="45.9" y="188.5">22uF</text>
<text x="56.4" y="188.5">470uF</text>
<text x="83.5" y="190.7">100nF</text>
<text x="83.5" y="187.5">C27</text>
<text x="98.8" y="188.5">22uF</text>
<text x="193.7" y="201">U12</text>
<text x="20" y="206.6">100nF</text>
<text x="20" y="209.8">C29</text>
<text x="45.9" y="207">22uF</text>
<text x="70.6" y="207">470uF</text>
<text x="83.5" y="206.5">100nF</text>
<text x="83.5" y="209.7">C33</text>
<text x="97" y="207">22uF</text>
<text x="193.7" y="204.3">CH340C</text>
<text x="45.9" y="210.2">C30</text>
<text x="70.6" y="210.2">C32</text>
<text x="97" y="210.2">C34</text>
<text x="167.1" y="240">C56</text>
<text x="170.5" y="243.5">100nF</text>
<text x="221.1" y="243.6">100nF</text>
<text x="221.1" y="240.3">C59</text>
<text x="60.7" y="257.4">JP3</text>
</g>
<g font-size="3.2">
<text x="107.4" y="35.7">1</text>
<text x="107.4" y="39.2">2</text>
<text x="108.9" y="37.4">PVSS</text>
<text x="108.9" y="41">PVSS</text>
<text x="317.3" y="41">1</text>
<text x="353" y="41">38</text>
<text x="318.8" y="42.7">GND</text>
<text x="351.5" y="42.7">GND</text>
<text x="139.5" y="53.3">59</text>
<text x="138" y="55.1">DVSS</text>
<text x="107.4" y="78">13</text>
<text x="107.4" y="81.5">14</text>
<text x="108.9" y="79.8">PVSS</text>
<text x="108.9" y="83.3">PVSS</text>
<text x="138" y="93.9">PVSS</text>
<text x="139.5" y="95.6">47</text>
<text x="139.5" y="92.1">48</text>
<text x="317.3" y="90.3">15</text>
<text x="318.8" y="92.1">GND</text>
<text x="107.4" y="99.2">19</text>
<text x="108.9" y="100.9">AVSS</text>
<text x="138" y="97.4">PVSS</text>
<text x="107.4" y="120.3">25</text>
<text x="107.4" y="123.9">26</text>
<text x="108.9" y="122.1">AVSS</text>
<text x="108.9" y="125.6">DVSS</text>
<text x="138" y="136.2">PVSS</text>
<text x="139.5" y="138">35</text>
<text x="139.5" y="134.4">36</text>
<text x="138" y="139.7">PVSS</text>
</g>
<g font-size="3.2" fill="#00f">
<text x="138" y="33.9">EP</text>
<text x="139.5" y="35.7">64</text>
<text x="139.5" y="32.1">65</text>
<text x="138" y="41">CFGDN</text>
<text x="138" y="37.4">NC</text>
<text x="139.5" y="39.2">63</text>
<text x="334.8" y="37.8" transform="rotate(-90 334.8 37.8)">39</text>
<text x="336.2" y="38.5" transform="rotate(-90 336.2 38.5)">GND</text>
<text x="107.4" y="42.7">3</text>
<text x="107.4" y="46.2">4</text>
<text x="108.9" y="44.5">CF0AN</text>
<text x="138" y="44.5">CFGDP</text>
<text x="139.5" y="46.2">61</text>
<text x="139.5" y="42.7">62</text>
<text x="317.3" y="44.5">2</text>
<text x="318.8" y="46.2">3V3</text>
<text x="351.5" y="46.2">IO23</text>
<text x="353" y="44.5">37</text>
<text x="107.4" y="49.8">5</text>
<text x="107.4" y="53.3">6</text>
<text x="108.9" y="48">OUT0A</text>
<text x="108.9" y="51.5">OUT0A</text>
<text x="138" y="51.5">CGD0P</text>
<text x="138" y="48">CGD0N</text>
<text x="139.5" y="49.8">60</text>
<text x="317.3" y="48">3</text>
<text x="318.8" y="49.8">EN</text>
<text x="351.5" y="49.8">IO22</text>
<text x="351.5" y="53.3">TXD0</text>
<text x="353" y="48">36</text>
<text x="353" y="51.5">35</text>
<text x="108.9" y="55.1">CF0AP</text>
<text x="138" y="58.6">CFDCN</text>
<text x="139.5" y="56.8">58</text>
<text x="317.3" y="58.6">6</text>
<text x="317.3" y="55.1">5</text>
<text x="318.8" y="56.8">SENSOR_VN</text>
<text x="351.5" y="56.8">RXD0</text>
<text x="353" y="55.1">34</text>
<text x="353" y="58.6">33</text>
<text x="107.4" y="63.9">9</text>
<text x="108.9" y="65.7">CF0BP</text>
<text x="138" y="65.7">CDC</text>
<text x="138" y="62.1">CFDCP</text>
<text x="139.5" y="63.9">56</text>
<text x="139.5" y="60.4">57</text>
<text x="317.3" y="65.7">8</text>
<text x="317.3" y="62.1">7</text>
<text x="318.8" y="63.9">IO35</text>
<text x="318.8" y="60.4">IO34</text>
<text x="351.5" y="60.4">IO21</text>
<text x="351.5" y="63.9">NC</text>
<text x="353" y="62.1">32</text>
<text x="353" y="65.7">31</text>
<text x="107.4" y="67.4">10</text>
<text x="107.4" y="70.9">11</text>
<text x="108.9" y="69.2">OUT0B</text>
<text x="139.5" y="70.9">54</text>
<text x="317.3" y="69.2">9</text>
<text x="318.8" y="70.9">IO33</text>
<text x="318.8" y="67.4">IO32</text>
<text x="351.5" y="67.4">IO19</text>
<text x="351.5" y="70.9">IO18</text>
<text x="353" y="69.2">30</text>
<text x="107.4" y="74.5">12</text>
<text x="108.9" y="72.7">OUT0B</text>
<text x="108.9" y="76.2">CF0BN</text>
<text x="138" y="76.2">CGD1P</text>
<text x="138" y="72.7">VGDC</text>
<text x="139.5" y="78">52</text>
<text x="139.5" y="74.5">53</text>
<text x="317.3" y="76.2">11</text>
<text x="317.3" y="72.7">10</text>
<text x="318.8" y="78">IO26</text>
<text x="318.8" y="74.5">IO25</text>
<text x="351.5" y="74.5">IO5</text>
<text x="351.5" y="78">NC</text>
<text x="353" y="72.7">29</text>
<text x="353" y="76.2">28</text>
<text x="138" y="83.3">MSEL0</text>
<text x="138" y="79.8">CGD1N</text>
<text x="139.5" y="81.5">51</text>
<text x="245" y="81.5">2</text>
<text x="246.5" y="83.3">2</text>
<text x="317.3" y="83.3">13</text>
<text x="317.3" y="79.8">12</text>
<text x="318.8" y="81.5">IO27</text>
<text x="351.5" y="81.5">NC</text>
<text x="353" y="79.8">27</text>
<text x="353" y="83.3">26</text>
<text x="107.4" y="85.1">15</text>
<text x="107.4" y="88.6">16</text>
<text x="108.9" y="86.8">CLIP#</text>
<text x="138" y="86.8">MSEL1</text>
<text x="139.5" y="88.6">49</text>
<text x="139.5" y="85.1">50</text>
<text x="245" y="85.1">1</text>
<text x="246.5" y="86.8">1</text>
<text x="317.3" y="86.8">14</text>
<text x="318.8" y="88.6">IO12</text>
<text x="318.8" y="85.1">IO14</text>
<text x="351.5" y="85.1">IO4</text>
<text x="351.5" y="88.6">IO0</text>
<text x="353" y="86.8">25</text>
<text x="107.4" y="95.6">18</text>
<text x="108.9" y="90.3">ERROR#</text>
<text x="138" y="90.3">NC</text>
<text x="245" y="95.6">2</text>
<text x="317.3" y="93.9">16</text>
<text x="318.8" y="95.6">IO13</text>
<text x="351.5" y="92.1">IO2</text>
<text x="351.5" y="95.6">IO15</text>
<text x="353" y="90.3">24</text>
<text x="353" y="93.9">23</text>
<text x="108.9" y="97.4">CMSE</text>
<text x="138" y="100.9">CF1AN</text>
<text x="139.5" y="99.2">46</text>
<text x="245" y="99.2">1</text>
<text x="246.5" y="100.9">1</text>
<text x="246.5" y="97.4">2</text>
<text x="317.3" y="100.9">18</text>
<text x="317.3" y="97.4">17</text>
<text x="318.8" y="99.2">NC</text>
<text x="351.5" y="99.2">NC</text>
<text x="353" y="97.4">22</text>
<text x="353" y="100.9">21</text>
<text x="107.4" y="102.7">20</text>
<text x="107.4" y="106.2">21</text>
<text x="108.9" y="104.5">CREF</text>
<text x="108.9" y="108">SCK</text>
<text x="138" y="108">OUT1A</text>
<text x="138" y="104.5">OUT1A</text>
<text x="139.5" y="106.2">44</text>
<text x="139.5" y="102.7">45</text>
<text x="317.3" y="104.5">19</text>
<text x="318.8" y="106.2">NC</text>
<text x="318.8" y="102.7">NC</text>
<text x="351.5" y="102.7">NC</text>
<text x="351.5" y="106.2">NC</text>
<text x="353" y="104.5">20</text>
<text x="107.4" y="109.7">22</text>
<text x="107.4" y="113.3">23</text>
<text x="108.9" y="111.5">WS</text>
<text x="138" y="111.5">CF1AP</text>
<text x="139.5" y="109.7">43</text>
<text x="107.4" y="116.8">24</text>
<text x="108.9" y="115">SD0</text>
<text x="108.9" y="118.6">SD1</text>
<text x="138" y="125.6">OUT1B</text>
<text x="138" y="122.1">CF1BP</text>
<text x="139.5" y="123.9">39</text>
<text x="139.5" y="120.3">40</text>
<text x="107.4" y="127.4">27</text>
<text x="107.4" y="130.9">28</text>
<text x="108.9" y="129.2">SCL</text>
<text x="138" y="129.2">OUT1B</text>
<text x="139.5" y="130.9">37</text>
<text x="139.5" y="127.4">38</text>
<text x="52.9" y="134.8">0x20 I2C addr</text>
<text x="107.4" y="134.4">29</text>
<text x="107.4" y="138">30</text>
<text x="108.9" y="132.7">AD0</text>
<text x="108.9" y="136.2">AD1</text>
<text x="138" y="132.7">CF1BN</text>
<text x="209.9" y="136.6">AMP IN RESET</text>
<text x="107.4" y="141.5">31</text>
<text x="108.9" y="139.7">SDA</text>
<text x="108.9" y="143.3">CLKM/S</text>
<text x="138" y="143.3">MUTE#</text>
<text x="139.5" y="141.5">34</text>
<text x="107.4" y="145">32</text>
<text x="108.9" y="146.8">CLK</text>
<text x="138" y="146.8">ENABLE#</text>
<text x="139.5" y="145">33</text>
<text x="183.4" y="208.5">1</text>
<text x="185.9" y="209.9">GND</text>
<text x="183.4" y="215.6">3</text>
<text x="183.4" y="212.1">2</text>
<text x="185.9" y="213.5">TXD</text>
<text x="205.7" y="213.5">R232</text>
<text x="206.4" y="212.1">15</text>
<text x="206.4" y="215.6">14</text>
<text x="183.4" y="219.1">4</text>
<text x="185.9" y="220.5">V3</text>
<text x="185.9" y="217">RXD</text>
<text x="205.7" y="217">RTS#</text>
<text x="205.7" y="220.5">DTR#</text>
<text x="206.4" y="219.1">13</text>
<text x="183.4" y="226.2">6</text>
<text x="183.4" y="222.6">5</text>
<text x="185.9" y="227.6">D-</text>
<text x="185.9" y="224">D+</text>
<text x="205.7" y="224">DCD#</text>
<text x="205.7" y="227.6">RI#</text>
<text x="206.4" y="222.6">12</text>
<text x="206.4" y="226.2">11</text>
<text x="183.4" y="233.2">8</text>
<text x="183.4" y="229.7">7</text>
<text x="185.9" y="231.1">NC.</text>
<text x="205.7" y="231.1">DSR#</text>
<text x="206.4" y="229.7">10</text>
<text x="208.1" y="233.2">9</text>
<text x="185.9" y="234.6">NC.</text>
<text x="205.7" y="234.6">CTS#</text>
<text x="15.9" y="254.7">STEREO-BTL (DEFAULT)</text>
<text x="88.2" y="254.7">PARALLEL-BTL</text>
</g>
<g font-size="3.2" fill="#f00">
<text x="317.3" y="51.5">4</text>
<text x="318.8" y="53.3">SENSOR_VP</text>
<text x="107.4" y="56.8">7</text>
<text x="108.9" y="58.6">PVDD</text>
<text x="107.4" y="60.4">8</text>
<text x="108.9" y="62.1">PVDD</text>
<text x="138" y="69.2">DVDD</text>
<text x="139.5" y="67.4">55</text>
<text x="107.4" y="92.1">17</text>
<text x="108.9" y="93.9">AVDD</text>
<text x="139.5" y="113.3">42</text>
<text x="138" y="118.6">PVDD</text>
<text x="138" y="115">PVDD</text>
<text x="139.5" y="116.8">41</text>
<text x="205.7" y="209.9">VCC</text>
<text x="206.4" y="208.5">16</text>
</g>
<g font-size="3.2" fill="#840000">
<text x="62.8" y="249.4" transform="rotate(-90 62.8 249.4)">2</text>
<text x="58.2" y="252.3" transform="rotate(-90 58.2 252.3)">1</text>
<text x="68.8" y="252.3" transform="rotate(-90 68.8 252.3)">3</text>
</g>
</svg>
